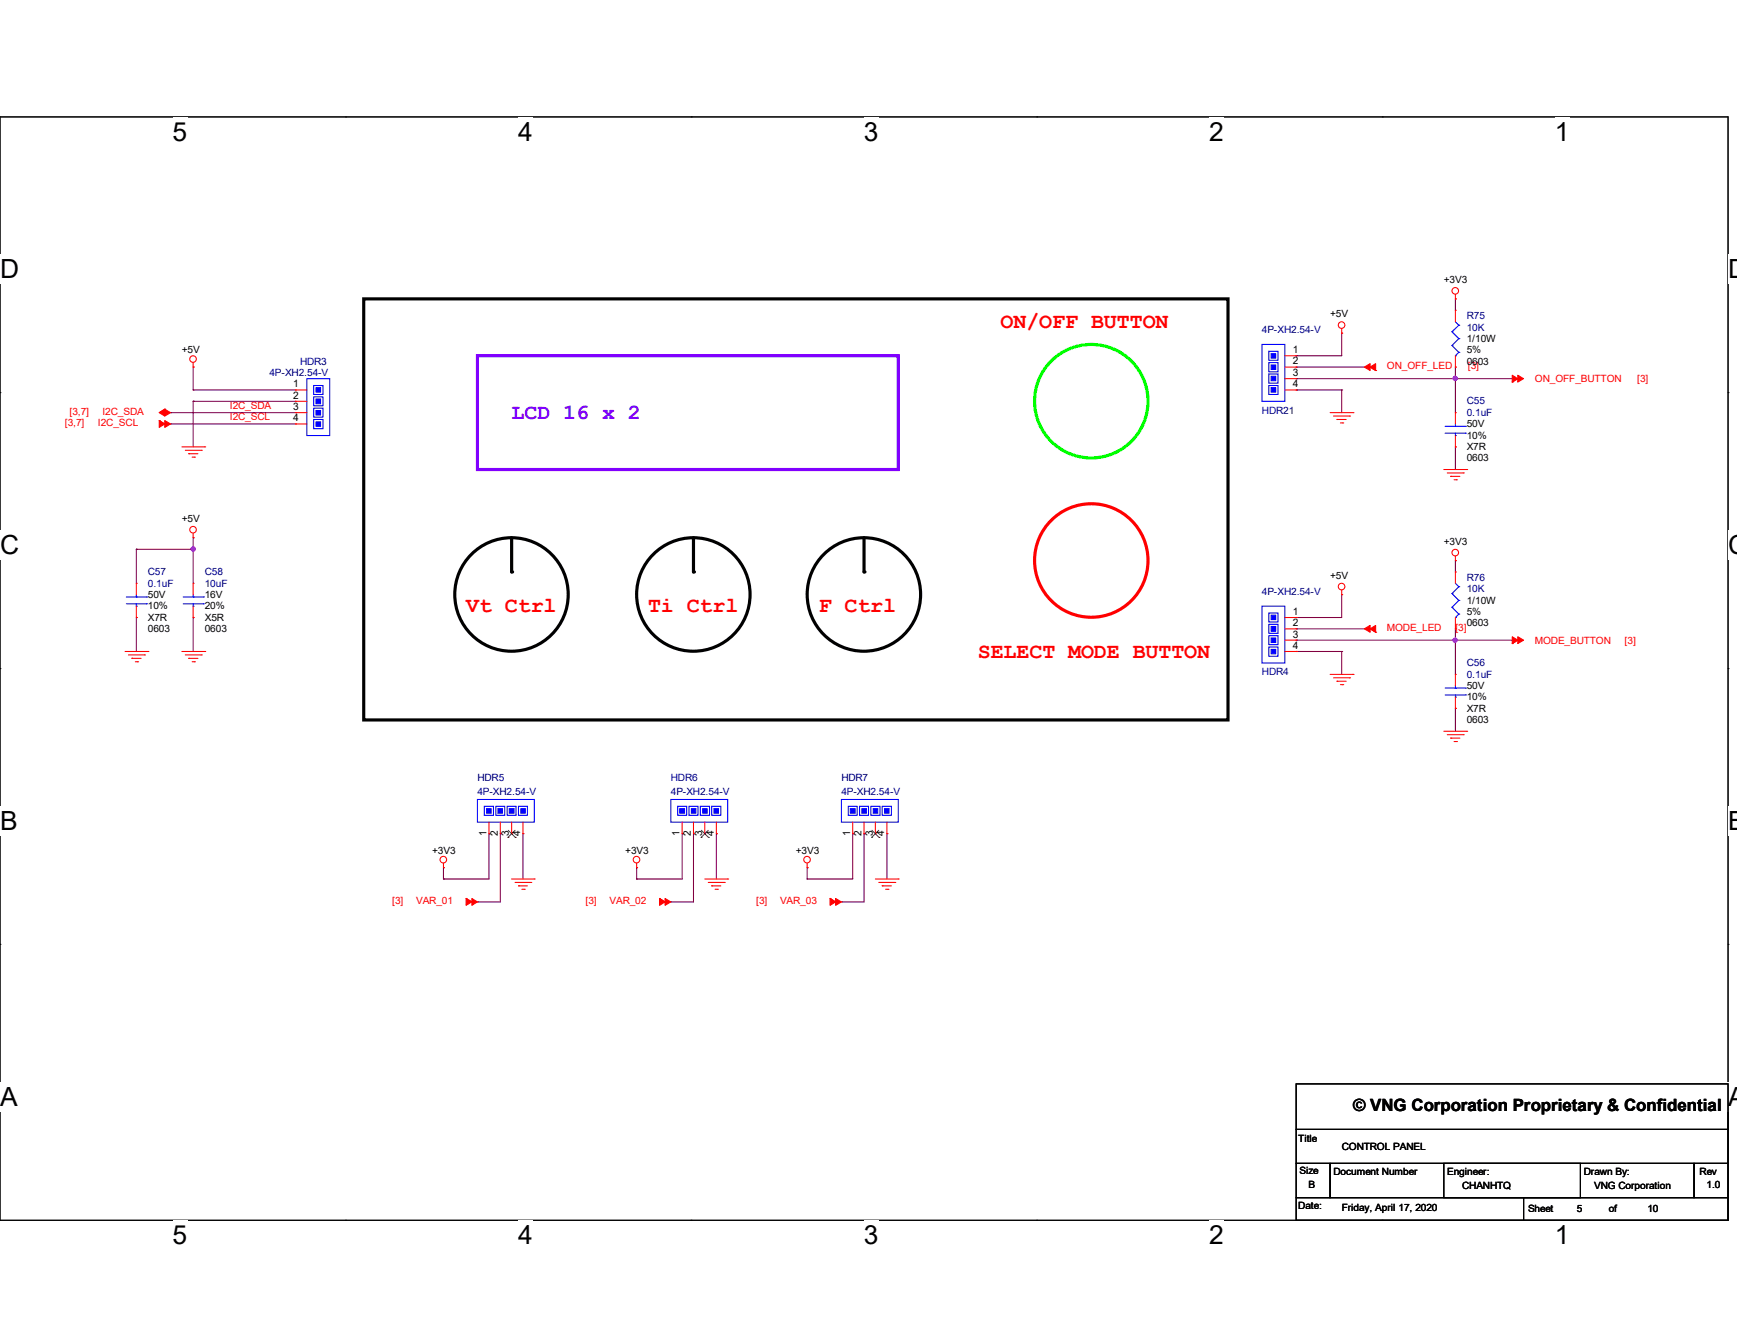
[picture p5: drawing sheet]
<svg xmlns="http://www.w3.org/2000/svg" width="279mm" height="216mm" viewBox="0 0 279 216" stroke-linecap="round" stroke-linejoin="round" font-family="sans-serif">
<path d="M0 18.8h278v177.4h-278z" fill="none" stroke="#000" stroke-width=".17"/>
<g fill="#fff">
<path d="M27.8 18.8h2.3v4.7h-2.3z"/>
<path d="M27.8 196.2h2.3v4.7h-2.3z"/>
</g>
<path d="M55.6 18.8h.1M55.6 196.2h.1" fill="none" stroke="#000" stroke-width=".17"/>
<g fill="#fff">
<path d="M83.4 18.8h2.3v4.7h-2.3z"/>
<path d="M83.4 196.2h2.3v4.7h-2.3z"/>
</g>
<path d="M111.2 18.8h.1M111.2 196.2h.1" fill="none" stroke="#000" stroke-width=".17"/>
<g fill="#fff">
<path d="M138.9 18.8h2.4v4.7h-2.4z"/>
<path d="M138.9 196.2h2.4v4.7h-2.4z"/>
</g>
<path d="M166.8 18.8h.1M166.8 196.2h.1" fill="none" stroke="#000" stroke-width=".17"/>
<g fill="#fff">
<path d="M194.5 18.8h2.4v4.7h-2.4z"/>
<path d="M194.5 196.2h2.4v4.7h-2.4z"/>
</g>
<path d="M222.3 18.8h.1M222.3 196.2h.1" fill="none" stroke="#000" stroke-width=".17"/>
<g fill="#fff">
<path d="M250.1 18.8h2.4v4.7h-2.4z"/>
<path d="M250.1 196.2h2.4v4.7h-2.4z"/>
<path d="M0 40.9h3v4.8h-3z"/>
<path d="M278 40.9h1.4v4.8h-1.4z"/>
<path d="M0 85.3h3v4.7h-3z"/>
<path d="M278 85.3h1.4v4.7h-1.4z"/>
</g>
<path d="M0 63.1h.1M278 63.1h.1" fill="none" stroke="#000" stroke-width=".17"/>
<g fill="#fff">
<path d="M0 129.6h2.8v4.8h-2.8z"/>
<path d="M278 129.6h1.4v4.8h-1.4z"/>
</g>
<path d="M0 107.5h.1M278 107.5h.1" fill="none" stroke="#000" stroke-width=".17"/>
<g fill="#fff">
<path d="M0 173.9h2.8v4.8h-2.8z"/>
<path d="M277.9 173.9h1.5v4.8h-1.5z"/>
</g>
<path d="M0 151.8h.1M278 151.8h.1M208.5 174.2h69.5v7.4h-69.5zM208.5 181.6h69.5v5.4h-69.5zM208.5 187h5.5v5.5h-5.5zM208.5 192.5h36.6v3.7h-36.6zM214 187h58.5v5.5h-58.5zM232.2 187h22v5.5h-22zM245.1 192.5h32.9v3.7h-32.9zM272.5 187h5.5v5.5h-5.5z" fill="none" stroke="#000" stroke-width=".17"/>
<g fill="none" stroke="#000" stroke-width=".51">
<path d="M58.5 48h139v67.7h-139zM82.3 86.4v5.5M111.5 86.4v5.5M139 86.4v5.5"/>
<circle cx="82.3" cy="95.6" r="9.1"/>
<circle cx="111.5" cy="95.6" r="9.1"/>
<circle cx="139" cy="95.6" r="9.1"/>
</g>
<path d="M76.8 57.2h67.7v18.3h-67.7z" fill="none" stroke="#8000ff" stroke-width=".51"/>
<g fill="#000">
<circle cx="82.3" cy="91.9" r=".25"/>
<circle cx="111.5" cy="91.9" r=".25"/>
<circle cx="139" cy="91.9" r=".25"/>
</g>
<circle cx="175.5" cy="64.5" r="9.1" fill="none" stroke="#0f0" stroke-width=".51"/>
<circle cx="175.5" cy="90.1" r="9.1" fill="none" stroke="#f00" stroke-width=".51"/>
<g fill="none" stroke="#800040" stroke-width=".17">
<path d="M31.1 59h.1M31.1 59v3.7M208.5 57.2h.1M208.5 59h.1M208.5 59h11M215.8 53.6h.1M215.8 53.6v3.6h-7.3M234.1 59h.1M234.1 48h.1M234.1 48v1.9M234.1 59v7.3M27.4 66.3h.1"/>
<path d="M27.4 68.2h.1M27.4 66.3h20.1M27.4 68.2h20.1M31.1 62.7h.1M31.1 64.5h.1M31.1 62.7h16.4M31.1 64.5h16.4M31.1 64.5v7.3M208.5 62.7h.1M208.5 60.9h.1M208.5 62.7h7.3M208.5 60.9h34.7"/>
<path d="M215.8 62.7h.1M215.8 62.7v3.6M234.1 60.9h.1M234.1 71.8h.1M234.1 71.8v3.7M21.9 88.3h.1M21.9 99.3h.1M21.9 88.3v5.5M21.9 99.3v5.4M21.9 88.3h9.2M31.1 86.4h.1M31.1 99.3h.1"/>
<path d="M31.1 88.3h.1M31.1 86.4v7.4M31.1 99.3v5.4M208.5 99.3h.1M215.8 95.6h.1M215.8 95.6v3.7h-7.3M234.1 90.1h.1M234.1 90.1v1.8M208.5 104.7h.1M208.5 102.9h.1M208.5 101.1h.1M208.5 104.7h7.3"/>
<path d="M208.5 102.9h34.7M208.5 101.1h11M215.8 104.7h.1M215.8 104.7v3.7M234.1 113.9h.1M234.1 102.9h.1M234.1 101.1h.1M234.1 101.1v7.3M234.1 113.9v3.7M71.3 139.5h.1M71.3 139.5v1.8M78.7 134h.1"/>
<path d="M78.7 134v7.3h-7.4M80.5 134h.1M80.5 134v11h-3.7M84.1 134h.1M84.1 134v7.3M102.4 139.5h.1M102.4 139.5v1.8M109.7 134h.1M109.7 134v7.3h-7.3M111.5 134h.1M111.5 134v11h-3.6M115.2 134h.1"/>
<path d="M115.2 134v7.3M129.8 139.5h.1M129.8 139.5v1.8M137.2 134h.1M137.2 134v7.3h-7.4M139 134h.1M139 134v11h-3.7M142.7 134h.1M142.7 134v7.3M71.3 141.3h.1M76.8 145h.1M102.4 141.3h.1"/>
<path d="M107.9 145h.1M129.8 141.3h.1M135.3 145h.1"/>
</g>
<g fill="#f0f" stroke="#f0f" stroke-width=".17">
<circle cx="234.1" cy="102.9" r=".34"/>
<circle cx="234.1" cy="60.8" r=".34"/>
<circle cx="31.1" cy="88.3" r=".34"/>
</g>
<g fill="none" stroke="#f00" stroke-width=".17">
<path d="M31.1 59h.1M31.1 58.3v.7M206.7 57.2h1.8M206.7 59h1.8M208.5 57.2h.1M208.5 59h.1M215.8 53.6h.1M215.8 52.8v.8M220.4 59l.9 .6M221.3 59.6h.1M234.1 48h.1M234.1 49.9h.1"/>
<path d="M234.1 59h.1M234.1 47.3v.7M234.1 49.9v1.8M234.1 57.2v1.8M25.6 67.6h.1M25.6 67.6l.9 .6M26.5 65.8h.1M26.5 65.8l-.9 .5M29.3 71.8h3.6M29.8 72.4h2.6M30.4 72.9h.1M30.4 72.9h1.4"/>
<path d="M30.9 73.5h.4M31.3 73.5h.1M32.4 72.4h.1M32.9 71.8h.1M47.5 62.7h.1M47.5 66.3h.1M47.5 64.5h.1M47.5 68.2h.1M47.5 66.3h1.9M47.5 62.7h1.9M47.5 64.5h1.9M47.5 68.2h1.9"/>
<path d="M206.7 62.7h1.8M206.7 60.9h1.8M208.5 60.9h.1M208.5 62.7h.1M214 66.3h3.6M214.5 66.9h2.6M215.1 67.4h.1M215.1 67.4h1.4M215.6 68h.4M216 68h.1M217.1 66.9h.1M217.6 66.3h.1"/>
<path d="M232.2 75.5h3.7M232.8 76h2.6M233.3 76.6h.1M233.3 76.6h1.5M233.9 77.1h.4M234.1 66.3h.1M234.1 71.8h.1M234.1 66.3v1.9M234.1 70v1.8M234.3 77.1h.1M235.4 76h.1M235.9 75.5h.1"/>
<path d="M243.2 61.4h.1M244.1 60.9l-.9 .5M21.9 93.8h.1M21.9 99.3h.1M21.9 93.8v1.8M21.9 97.5v1.8M31.1 86.4h.1M31.1 93.8h.1M31.1 99.3h.1M31.1 85.7v.7M31.1 93.8v1.8M31.1 97.5v1.8"/>
<path d="M206.7 99.3h1.8M208.5 99.3h.1M215.8 95.6h.1M215.8 94.9v.7M234.1 90.1h.1M234.1 91.9h.1M234.1 89.4v.7M234.1 91.9v1.9M234.1 99.3v1.8M20.1 104.7h3.7M20.7 105.3h2.5M21.2 105.8h.1"/>
<path d="M21.2 105.8h1.5M21.8 106.4h.3M22.1 106.4h.1M23.2 105.3h.1M23.8 104.7h.1M29.3 104.7h3.6M29.8 105.3h2.6M30.4 105.8h.1M30.4 105.8h1.4M30.9 106.4h.4M31.3 106.4h.1M32.4 105.3h.1"/>
<path d="M32.9 104.7h.1M206.7 104.7h1.8M206.7 102.9h1.8M206.7 101.1h1.8M208.5 102.9h.1M208.5 101.1h.1M208.5 104.7h.1M214 108.4h3.6M214.5 109h2.6M215.1 109.5h.1M215.1 109.5h1.4M215.6 110.1h.4"/>
<path d="M216 110.1h.1M217.1 109h.1M217.6 108.4h.1M220.4 101.1l.9 .5M221.3 101.6h.1M232.2 117.6h3.7M232.8 118.1h2.6M233.3 118.7h.1M233.3 118.7h1.5M233.9 119.2h.4M234.1 108.4h.1M234.1 113.9h.1"/>
<path d="M234.1 101.1h.1M234.1 108.4v1.8M234.1 112.1v1.8M234.3 119.2h.1M235.4 118.1h.1M235.9 117.6h.1M243.2 103.5h.1M244.1 102.9l-.9 .6M71.3 139.5h.1M71.3 138.8v.7M78.7 134h.1M78.7 132.2v1.8"/>
<path d="M80.5 134h.1M80.5 132.2v1.8M82.3 134h.1M82.3 132.2v1.8M84.1 134h.1M84.1 132.2v1.8M102.4 139.5h.1M102.4 138.8v.7M109.7 134h.1M109.7 132.2v1.8M111.5 134h.1M111.5 132.2v1.8"/>
<path d="M113.4 134h.1M113.4 132.2v1.8M115.2 134h.1M115.2 132.2v1.8M129.8 139.5h.1M129.8 138.8v.7M137.2 134h.1M137.2 132.2v1.8M139 134h.1M139 132.2v1.8M140.8 134h.1M140.8 132.2v1.8"/>
<path d="M142.7 134h.1M142.7 132.2v1.8M75 144.4h.1M75 144.4l.9 .6M82.3 141.3h3.6M82.8 141.9h2.6M83.4 142.4h.1M83.4 142.4h1.4M83.9 143h.4M84.3 143h.1M85.4 141.9h.1M85.9 141.3h.1"/>
<path d="M106.1 144.4h.1M106.1 144.4l.9 .6M113.4 141.3h3.7M113.9 141.9h2.6M114.5 142.4h.1M114.5 142.4h1.5M115 143h.4M115.4 143h.1M116.5 141.9h.1M117.1 141.3h.1M133.5 144.4h.1M133.5 144.4l.9 .6"/>
<path d="M140.8 141.3h3.7M141.4 141.9h2.5M141.9 142.4h.1M141.9 142.4h1.5M142.5 143h.3M142.8 143h.1M143.9 141.9h.1M144.5 141.3h.1"/>
<circle cx="31.1" cy="57.7" r=".53"/>
<circle cx="215.8" cy="52.3" r=".53"/>
<circle cx="234.1" cy="46.8" r=".53"/>
<circle cx="31.1" cy="85.2" r=".53"/>
<circle cx="215.8" cy="94.3" r=".53"/>
<circle cx="234.1" cy="88.8" r=".53"/>
<circle cx="71.3" cy="138.2" r=".53"/>
<circle cx="102.4" cy="138.2" r=".53"/>
<circle cx="129.8" cy="138.2" r=".53"/>
</g>
<g fill="#f00" stroke="#f00" stroke-width=".17">
<path d="M26.5 65.8l.9 .5-.9 .6z" fill-rule="evenodd"/>
<path d="M25.6 66.3l.9-.5v1.1z" fill-rule="evenodd"/>
<path d="M26.5 67.6l.9 .6-.9 .5z" fill-rule="evenodd"/>
<path d="M25.6 67.6l.9 .6-.9 .5z" fill-rule="evenodd"/>
<path d="M75.9 144.4l.9 .6-.9 .5z" fill-rule="evenodd"/>
<path d="M75 144.4l.9 .6-.9 .5z" fill-rule="evenodd"/>
<path d="M107 144.4l.9 .6-.9 .5z" fill-rule="evenodd"/>
<path d="M106.1 144.4l.9 .6-.9 .5z" fill-rule="evenodd"/>
<path d="M134.4 144.4l.9 .6-.9 .5z" fill-rule="evenodd"/>
<path d="M133.5 144.4l.9 .6-.9 .5z" fill-rule="evenodd"/>
<path d="M244.1 102.4l1 .5-1 .6z" fill-rule="evenodd"/>
<path d="M243.2 102.4l.9 .5-.9 .6z" fill-rule="evenodd"/>
<path d="M219.5 101.1l.9-.6v1.1z" fill-rule="evenodd"/>
<path d="M220.4 101.1l.9-.6v1.1z" fill-rule="evenodd"/>
<path d="M244.1 60.3l1 .6-1 .5z" fill-rule="evenodd"/>
<path d="M243.2 60.3l.9 .6-.9 .5z" fill-rule="evenodd"/>
<path d="M219.5 59l.9-.5v1.1z" fill-rule="evenodd"/>
<path d="M220.4 59l.9-.5v1.1z" fill-rule="evenodd"/>
</g>
<g fill="none" stroke="#00f" stroke-width=".17">
<path d="M203 55.4h3.7v9.1h-3.7zM204.1 56.5h1.5v1.4h-1.5zM204.1 58.3h1.5v1.5h-1.5zM233.6 53.3h.1M233.6 55.5h.1M233.6 53.3l1.1 1.1M233.6 55.5l1.1 1.1M234.1 57.2h.1M234.1 51.7l.6 .6M234.7 52.3h.1M234.7 54.4h.1M234.7 56.6h.1"/>
<path d="M234.7 52.3l-1.1 1M234.7 54.4l-1.1 1.1M234.7 56.6l-.6 .6M49.4 60.9h3.6v9.1h-3.6zM50.5 62h1.4v1.4h-1.4zM50.5 63.8h1.4v1.4h-1.4zM50.5 65.6h1.4v1.5h-1.4zM50.5 67.4h1.4v1.5h-1.4zM204.1 60.1h1.5v1.5h-1.5zM204.1 62h1.5v1.4h-1.5zM232.5 69.6h3.2M232.5 68.5h3.2"/>
<path d="M234.1 68.5h.1M234.1 70h.1M234.1 68.2v.3M234.1 69.6v.4M235.7 69.6h.1M235.7 68.5h.1M20.3 97.1h3.3M20.3 96h3.3M21.9 96h.1M21.9 97.5h.1M21.9 95.6v.4M21.9 97.1v.4"/>
<path d="M23.6 97.1h.1M23.6 96h.1M29.5 97.1h3.2M29.5 96h3.2M31.1 96h.1M31.1 97.5h.1M31.1 95.6v.4M31.1 97.1v.4M32.7 97.1h.1M32.7 96h.1M203 97.5h3.7v9.1h-3.7zM204.1 98.6h1.5v1.4h-1.5z"/>
<path d="M233.6 95.4h.1M233.6 97.6h.1M233.6 95.4l1.1 1.1M233.6 97.6l1.1 1.1M234.1 99.3h.1M234.1 93.8l.6 .5M234.7 94.3h.1M234.7 96.5h.1M234.7 98.7h.1M234.7 94.3l-1.1 1.1M234.7 96.5l-1.1 1.1M234.7 98.7l-.6 .6"/>
<path d="M204.1 100.4h1.5v1.4h-1.5zM204.1 102.2h1.5v1.4h-1.5zM204.1 104h1.5v1.5h-1.5zM232.5 111.7h3.2M232.5 110.6h3.2M234.1 110.6h.1M234.1 112.1h.1M234.1 110.2v.4M234.1 111.7v.4M235.7 111.7h.1M235.7 110.6h.1M76.8 128.5h9.1v3.7h-9.1z"/>
<path d="M77.9 129.6h1.5v1.5h-1.5zM79.8 129.6h1.4v1.5h-1.4zM81.6 129.6h1.4v1.5h-1.4zM83.4 129.6h1.4v1.5h-1.4zM107.9 128.5h9.2v3.7h-9.2zM109 129.6h1.4v1.5h-1.4zM110.8 129.6h1.5v1.5h-1.5zM112.6 129.6h1.5v1.5h-1.5zM114.5 129.6h1.5v1.5h-1.5zM135.3 128.5h9.2v3.7h-9.2zM136.4 129.6h1.5v1.5h-1.5zM138.3 129.6h1.4v1.5h-1.4z"/>
<path d="M140.1 129.6h1.5v1.5h-1.5zM141.9 129.6h1.5v1.5h-1.5z"/>
</g>
<g fill="#00f" stroke="#00f" stroke-width=".17">
<path d="M50.8 62.3h.8v.7h-.8z" fill-rule="evenodd"/>
<path d="M50.8 64.1h.8v.8h-.8z" fill-rule="evenodd"/>
<path d="M50.8 66h.8v.7h-.8z" fill-rule="evenodd"/>
<path d="M50.8 67.8h.8v.7h-.8z" fill-rule="evenodd"/>
<path d="M204.5 56.9h.7v.7h-.7z" fill-rule="evenodd"/>
<path d="M204.5 58.7h.7v.7h-.7z" fill-rule="evenodd"/>
<path d="M204.5 60.5h.7v.7h-.7z" fill-rule="evenodd"/>
<path d="M204.5 62.3h.7v.7h-.7z" fill-rule="evenodd"/>
<path d="M109.3 130h.8v.7h-.8z" fill-rule="evenodd"/>
<path d="M111.2 130h.7v.7h-.7z" fill-rule="evenodd"/>
<path d="M113 130h.7v.7h-.7z" fill-rule="evenodd"/>
<path d="M114.9 130h.7v.7h-.7z" fill-rule="evenodd"/>
<path d="M204.5 98.9h.7v.7h-.7z" fill-rule="evenodd"/>
<path d="M204.5 100.7h.7v.8h-.7z" fill-rule="evenodd"/>
<path d="M204.5 102.6h.7v.7h-.7z" fill-rule="evenodd"/>
<path d="M204.5 104.4h.7v.7h-.7z" fill-rule="evenodd"/>
<path d="M136.8 130h.7v.7h-.7z" fill-rule="evenodd"/>
<path d="M138.6 130h.8v.7h-.8z" fill-rule="evenodd"/>
<path d="M140.5 130h.7v.7h-.7z" fill-rule="evenodd"/>
<path d="M142.3 130h.7v.7h-.7z" fill-rule="evenodd"/>
<path d="M78.3 130h.7v.7h-.7z" fill-rule="evenodd"/>
<path d="M80.1 130h.7v.7h-.7z" fill-rule="evenodd"/>
<path d="M81.9 130h.8v.7h-.8z" fill-rule="evenodd"/>
<path d="M83.8 130h.7v.7h-.7z" fill-rule="evenodd"/>
</g>
<path d="M81.7 134.6h.1M81.7 133.5l1.2 1.1M82.8 133.5l-1.1 1.1M82.9 134.6h.1M112.8 134.6h.1M112.8 133.5l1.2 1.1M113.9 133.5l-1.1 1.1M114 134.6h.1M140.2 134.6h.1M140.3 133.5l1.1 1.1M141.4 133.5l-1.2 1.1M141.4 134.6h.1" fill="none" stroke="#804000" stroke-width=".16"/>
<g font-size="4.2">
<text x="27.8" y="22.6">5</text>
<text x="83.4" y="22.6">4</text>
<text x="138.9" y="22.6">3</text>
<text x="194.5" y="22.6">2</text>
<text x="250.1" y="22.6">1</text>
<text x="0" y="44.7">D</text>
<text x="278" y="44.7">D</text>
<text x="0" y="89.1">C</text>
<text x="278" y="89.1">C</text>
<text x="0" y="133.4">B</text>
<text x="278" y="133.4">B</text>
<text x="0" y="177.8">A</text>
<text x="278" y="177.8">A</text>
<text x="27.8" y="200">5</text>
<text x="83.4" y="200">4</text>
<text x="138.9" y="200">3</text>
<text x="194.5" y="200">2</text>
<text x="250.1" y="200">1</text>
</g>
<g font-size="3.5" fill="#f00">
<text x="161" y="52.7">ON/OFF BUTTON</text>
<text x="75" y="98.4">Vt Ctrl</text>
<text x="104.3" y="98.4">Ti Ctrl</text>
<text x="131.7" y="98.4">F Ctrl</text>
<text x="157.3" y="105.7">SELECT MODE BUTTON</text>
</g>
<text font-size="3.5" fill="#8000ff" x="82.3" y="67.4">LCD 16 x 2</text>
<text font-size="2.7" x="217.6" y="178.6">© VNG Corporation Proprietary &amp; Confidential</text>
<g font-size="1.7">
<text x="207.9" y="56.8">1</text>
<text x="207.9" y="58.6">2</text>
<text x="47.2" y="62.3">1</text>
<text x="47.2" y="65.9">3</text>
<text x="47.2" y="64.1">2</text>
<text x="207.9" y="60.5">3</text>
<text x="207.9" y="62.3">4</text>
<text x="47.2" y="67.7">4</text>
<text x="207.9" y="98.8">1</text>
<text x="207.9" y="100.7">2</text>
<text x="207.9" y="102.5">3</text>
<text x="207.9" y="104.3">4</text>
<text x="78.2" y="134.3" transform="rotate(-90 78.2 134.3)">1</text>
<text x="80.1" y="134.3" transform="rotate(-90 80.1 134.3)">2</text>
<text x="81.9" y="134.3" transform="rotate(-90 81.9 134.3)">3</text>
<text x="83.7" y="134.3" transform="rotate(-90 83.7 134.3)">4</text>
<text x="109.3" y="134.3" transform="rotate(-90 109.3 134.3)">1</text>
<text x="111.1" y="134.3" transform="rotate(-90 111.1 134.3)">2</text>
<text x="112.9" y="134.3" transform="rotate(-90 112.9 134.3)">3</text>
<text x="114.8" y="134.3" transform="rotate(-90 114.8 134.3)">4</text>
<text x="136.7" y="134.3" transform="rotate(-90 136.7 134.3)">1</text>
<text x="138.6" y="134.3" transform="rotate(-90 138.6 134.3)">2</text>
<text x="140.4" y="134.3" transform="rotate(-90 140.4 134.3)">3</text>
<text x="142.2" y="134.3" transform="rotate(-90 142.2 134.3)">4</text>
</g>
<g font-size="1.6">
<text x="232.2" y="45.5">+3V3</text>
<text x="213.9" y="51">+5V</text>
<text x="29.3" y="56.8">+5V</text>
<text x="235.9" y="55">1/10W</text>
<text x="235.9" y="56.8">5%</text>
<text x="235.9" y="58.6">0603</text>
<text x="235.9" y="68.7">50V</text>
<text x="235.9" y="70.5">10%</text>
<text x="235.9" y="72.3">X7R</text>
<text x="235.9" y="74.2">0603</text>
<text x="29.3" y="83.9">+5V</text>
<text x="232.2" y="87.5">+3V3</text>
<text x="213.9" y="93">+5V</text>
<text x="23.8" y="99.8">X7R</text>
<text x="23.8" y="96.1">50V</text>
<text x="23.8" y="98">10%</text>
<text x="23.8" y="101.6">0603</text>
<text x="32.9" y="99.8">X5R</text>
<text x="32.9" y="96.1">16V</text>
<text x="32.9" y="98">20%</text>
<text x="32.9" y="101.6">0603</text>
<text x="235.9" y="97">1/10W</text>
<text x="235.9" y="98.9">5%</text>
<text x="235.9" y="100.7">0603</text>
<text x="235.9" y="110.7">50V</text>
<text x="235.9" y="112.6">10%</text>
<text x="235.9" y="114.4">X7R</text>
<text x="235.9" y="116.2">0603</text>
<text x="69.5" y="137.3">+3V3</text>
<text x="100.6" y="137.3">+3V3</text>
<text x="128" y="137.3">+3V3</text>
<text x="208.8" y="183.6">Title</text>
<text x="215.8" y="184.8">CONTROL PANEL</text>
<text x="209" y="188.7">Size</text>
<text x="210.5" y="191.1">B</text>
<text x="214.5" y="188.9">Document Number</text>
<text x="232.8" y="188.9">Engineer:</text>
<text x="235.2" y="191.2">CHANHTQ</text>
<text x="254.8" y="188.9">Drawn By:</text>
<text x="256.4" y="191.2">VNG Corporation</text>
<text x="273.4" y="188.9">Rev</text>
<text x="274.5" y="191.1">1.0</text>
<text x="208.8" y="194.4">Date:</text>
<text x="215.8" y="194.7">Friday, April 17, 2020</text>
<text x="245.8" y="194.9">Sheet</text>
<text x="253.7" y="194.9">5</text>
<text x="258.8" y="194.9">of</text>
<text x="265" y="194.9">10</text>
</g>
<g font-size="1.6" fill="#000080">
<text x="203" y="53.5">4P-XH2.54-V</text>
<text x="235.9" y="51.3">R75</text>
<text x="235.9" y="53.2">10K</text>
<text x="48.3" y="58.6">HDR3</text>
<text x="43.3" y="60.5">4P-XH2.54-V</text>
<text x="235.9" y="65">C55</text>
<text x="203" y="66.5">HDR21</text>
<text x="235.9" y="66.9">0.1uF</text>
<text x="23.8" y="92.5">C57</text>
<text x="23.8" y="94.3">0.1uF</text>
<text x="32.9" y="92.5">C58</text>
<text x="32.9" y="94.3">10uF</text>
<text x="203" y="95.6">4P-XH2.54-V</text>
<text x="235.9" y="93.4">R76</text>
<text x="235.9" y="95.2">10K</text>
<text x="235.9" y="107.1">C56</text>
<text x="203" y="108.6">HDR4</text>
<text x="235.9" y="108.9">0.1uF</text>
<text x="76.8" y="125.6">HDR5</text>
<text x="107.9" y="125.6">HDR6</text>
<text x="135.3" y="125.6">HDR7</text>
<text x="76.8" y="127.8">4P-XH2.54-V</text>
<text x="107.9" y="127.8">4P-XH2.54-V</text>
<text x="135.3" y="127.8">4P-XH2.54-V</text>
</g>
<g font-size="1.6" fill="#f00">
<text x="223.1" y="59.4">ON_OFF_LED</text>
<text x="236.1" y="59.4">[3]</text>
<text x="37" y="65.7">I2C_SDA</text>
<text x="246.9" y="61.4">ON_OFF_BUTTON</text>
<text x="263.4" y="61.4">[3]</text>
<text x="10.4" y="68.5">[3,7]</text>
<text x="11.2" y="66.7">[3,7]</text>
<text x="15.7" y="68.5">I2C_SCL</text>
<text x="16.5" y="66.7">I2C_SDA</text>
<text x="37" y="67.6">I2C_SCL</text>
<text x="223.1" y="101.4">MODE_LED</text>
<text x="234.1" y="101.4">[3]</text>
<text x="246.9" y="103.5">MODE_BUTTON</text>
<text x="261.3" y="103.5">[3]</text>
<text x="63.1" y="145.3">[3]</text>
<text x="66.9" y="145.3">VAR_01</text>
<text x="94.2" y="145.3">[3]</text>
<text x="98" y="145.3">VAR_02</text>
<text x="121.6" y="145.3">[3]</text>
<text x="125.5" y="145.3">VAR_03</text>
</g>
</svg>
